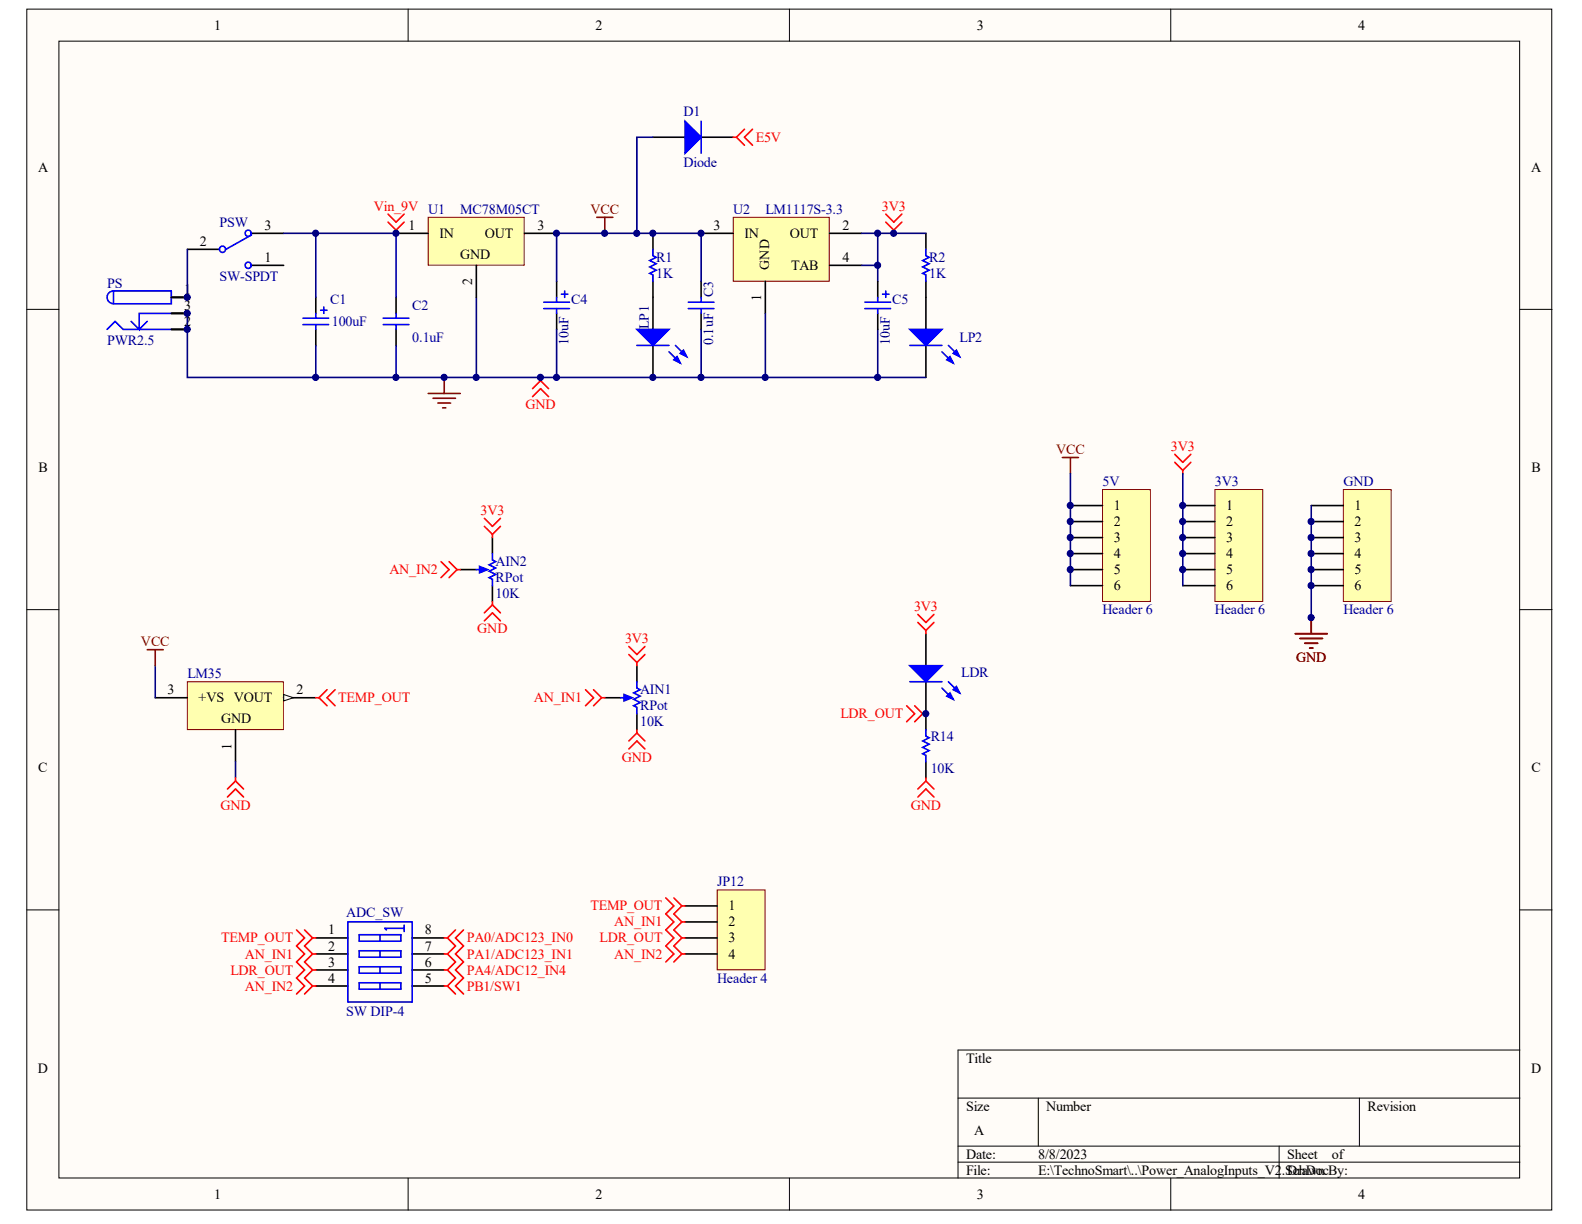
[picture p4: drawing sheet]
<svg xmlns="http://www.w3.org/2000/svg" width="279mm" height="216mm" viewBox="0 0 279 216" stroke-linecap="round" stroke-linejoin="round" font-family="sans-serif">
<g fill="#fffcf8" stroke="#000" stroke-width=".18">
<path d="M4.7 1.6h269v211.8h-269z"/>
<path d="M10.4 7.3h257.6v200.5h-257.6z"/>
</g>
<g fill="none" stroke="#000" stroke-width=".18">
<path d="M72 1.6v5.7M139.2 1.6v5.7M206.5 1.6v5.7M4.7 54.6h5.7M268.1 54.6h5.7M4.7 107.5h5.7M268.1 107.5h5.7M4.7 160.5h5.7M268.1 160.5h5.7M169 193.7h99.1M183.1 193.7v8.5M239.8 193.7v8.5"/>
<path d="M268.1 185.2h-99.1v22.6M72 207.8v5.7M139.2 207.8v5.7M169 202.2h99.1M169 205h99.1M206.5 207.8v5.7M225.6 202.2v5.6"/>
</g>
<path d="M30.2 52.5h2.8M30.2 58.1h2.8M30.2 55.3h2.8M33 44h5.7M44.4 41.2h5.6M44.4 46.8h5.6M55.7 52.5v2.8M55.7 58.1v2.8M69.9 52.5v2.8M69.9 58.1v2.8" fill="none" stroke="#000" stroke-width=".28"/>
<g fill="none" stroke="#00f" stroke-width=".28">
<path d="M18.9 58.1l1.4-1.4 1.4 1.4h8.5M20 51.3h10.2v2.3h-10.2zM20 51.3a1.12 1.12 0 0 0-1.1 1.1 1.12 1.12 0 0 0 1.1 1.2M26 56.7l-1.4 1.4M30.2 55.3h-5.6v2.8l-1.5-1.4M44.4 41.4l-4.6 2.6M53.4 56.1h4.6M53.4 57.3h4.6M55.7 55.3v.8M55.7 57.3v.8M56.6 54.7h1.1M57.1 54.1v1.2"/>
<path d="M67.6 56.1h4.5M67.6 57.3h4.5M69.9 55.3v.8M69.9 57.3v.8"/>
<circle cx="39.2" cy="44" r=".54"/>
<circle cx="43.8" cy="46.8" r=".54"/>
<circle cx="43.8" cy="41.1" r=".54"/>
</g>
<path d="M84 52.5v14.1" fill="none" stroke="#000080" stroke-width=".28"/>
<path d="M105.3 38.3h2.8M106.7 38.3v2.9M75.5 69.4h5.7M76.4 70.2h3.9M77.2 71.1h2.3M78.1 71.9h.5M78.4 66.6v2.8" fill="none" stroke="#800000" stroke-width=".28"/>
<path d="M68.4 37.8l1.5 1.4 1.4-1.4M68.4 39.2l1.5 1.4M71.3 39.2l-1.4 1.4M69.9 40.6v.6M93.9 70l1.5-1.4 1.4 1.4M95.4 67.1l-1.5 1.5M95.4 67.1l1.4 1.5M95.4 66.6v.5" fill="none" stroke="#f00" stroke-width=".28"/>
<path d="M75.5 38.3h17v8.5h-17z" fill="#ffffb0" stroke="#800000" stroke-width=".18"/>
<path d="M69.9 41.2h5.6M84 46.8v5.7M92.5 41.2h5.7" fill="none" stroke="#000" stroke-width=".28"/>
<path d="M129.3 38.3h17v11.3h-17z" fill="#ffffb0" stroke="#800000" stroke-width=".18"/>
<g fill="none" stroke="#000" stroke-width=".28">
<path d="M115.2 24.2h5.6M123.7 24.2h5.6M98.2 49.6v2.9M98.2 55.3v2.8M115.2 41.2v2.8M115.2 49.6v8.5M123.7 41.2h5.6M123.7 49.6v2.9M123.7 55.3v2.8M135 49.6v5.7M146.3 41.2h5.7M146.3 46.8h5.7"/>
<path d="M154.8 49.6v2.9M154.8 55.3v2.8M163.3 41.2v2.8M163.3 49.6v8.5M115.2 60.9v5.7M163.3 60.9v5.7"/>
</g>
<g fill="none" stroke="#00f" stroke-width=".28">
<path d="M123.7 21.4v5.6M95.9 53.3h4.5M95.9 54.4h4.5M98.2 52.5v.8M98.2 54.4v.9M99 51.9h1.2M99.6 51.3v1.2M115.2 44v1.1l.5 .3-1.1 .6 1.1 .5-1.1 .6 1.1 .6-1.1 .5 .6 .3v1.1M121.4 53.3h4.5M121.4 54.4h4.5M123.7 52.5v.8M123.7 54.4v.9"/>
<path d="M152.6 53.3h4.5M152.6 54.4h4.5M154.8 52.5v.8M154.8 54.4v.9M155.7 51.9h1.1M156.2 51.3v1.2M163.3 44v1.1l.6 .3-1.1 .6 1.1 .5-1.1 .6 1.1 .6-1.1 .5 .5 .3v1.1M112.3 60.9h5.7M118 62.1l2 1.9M119.1 60.9l2 2M160.5 60.9h5.7M166.2 62.1l1.9 1.9"/>
<path d="M167.3 60.9l2 2"/>
</g>
<g fill="none" stroke="#000080" stroke-width=".28">
<path d="M115.2 24.2h-2.9v17M33 55.3v11.3h22.7v-5.7M33 44v8.5M50 41.2h19.9v11.3M55.7 41.2v11.3M98.2 49.6v-8.4h25.5v8.4M98.2 58.1v8.5h-28.3v-5.7M123.7 58.1v8.5M135 55.3v11.3M152 41.2h2.8v8.4M152 46.8h2.8M154.8 41.2h8.5"/>
<path d="M154.8 58.1v8.5M55.7 66.6h14.2M98.2 66.6h65.1"/>
</g>
<path d="M129.3 24.2h.6M129.9 24.2l1.4 1.4M131.3 22.8l-1.4 1.4M132.7 22.8l-1.4 1.4 1.4 1.4M156.2 37.8l1.5 1.4 1.4-1.4M156.2 39.2l1.5 1.4M159.1 39.2l-1.4 1.4M157.7 40.6v.6" fill="none" stroke="#f00" stroke-width=".28"/>
<g fill="#00f" stroke="#00f" stroke-width=".28">
<path d="M160.5 58.1h5.7l-2.9 2.8z"/>
<path d="M167 63.5l.6-.6 .5 1.1z"/>
<path d="M168.1 62.3l.6-.5 .6 1.1z"/>
<path d="M112.3 58.1h5.7l-2.8 2.8z"/>
<path d="M118.9 63.5l.5-.6 .6 1.1z"/>
<path d="M120 62.3l.6-.5 .5 1.1z"/>
<path d="M120.8 21.4l2.9 2.8-2.9 2.8z"/>
</g>
<path d="M33 120.2h17v8.5h-17z" fill="#ffffb0" stroke="#800000" stroke-width=".18"/>
<path d="M50 123.1h5.7" fill="none" stroke="#000" stroke-width=".28"/>
<path d="M50 122.5l1.7 .6-1.7 .5z" fill="#fffcf8" stroke="#000" stroke-width=".18"/>
<g fill="none" stroke="#000" stroke-width=".28">
<path d="M112.3 117.4v2.8M27.4 123.1h5.6M41.5 128.7v5.7M106.7 123.1h2.8M112.3 125.9v2.8M55.7 165.4h5.7M55.7 168.3h5.7M55.7 171.1h5.7M55.7 173.9h5.7M72.7 165.4h5.7M72.7 168.3h5.7M72.7 171.1h5.7"/>
<path d="M72.7 173.9h5.7"/>
</g>
<path d="M27.4 117.4v5.7M41.5 134.4v2.8" fill="none" stroke="#000080" stroke-width=".28"/>
<g fill="none" stroke="#f00" stroke-width=".28">
<path d="M41.5 137.8l-1.4 1.4M41.5 137.8l1.5 1.4M41.5 137.2v.6M55.7 123.1h.6M56.3 123.1l1.4 1.4M57.7 121.7l-1.4 1.4M59.1 121.7l-1.4 1.4 1.4 1.4M103.3 121.7l1.4 1.4-1.4 1.4M104.7 121.7l1.4 1.4M106.1 123.1h.6M106.1 123.1l-1.4 1.4M110.9 132.1l1.4-1.4 1.5 1.4"/>
<path d="M112.3 129.3l1.5 1.4M112.3 129.3l-1.4 1.4M112.3 128.7v.6M40.1 140.6l1.4-1.4 1.5 1.4M52.3 164l1.4 1.4-1.4 1.5 1.4 1.4-1.4 1.4M53.7 164l1.4 1.4M55.1 165.4l-1.4 1.5 1.4 1.4M55.1 165.4h.6M55.1 168.3l-1.4 1.4M55.1 168.3h.6"/>
</g>
<g fill="none" stroke="#00f" stroke-width=".28">
<path d="M109.5 123.1h1.4M112.3 120.2v1.2l.6 .3-1.1 .5 1.1 .6-1.1 .6 1.1 .5-1.1 .6 .5 .3v1.1M61.4 162.6h11.3v14.1h-11.3zM63.3 164.9h7.4v1.1h-7.4zM63.3 167.7h7.4v1.1h-7.4zM63.3 170.5h7.4v1.2h-7.4zM63.3 173.4h7.4v1.1h-7.4zM67 164.9v1.1M67 167.7v1.1M67 170.5v1.2M67 173.4v1.1M71.3 163.7h-3.4l.3 .3"/>
<path d="M71.3 163.2v1.1"/>
</g>
<path d="M110.1 122.5l1.4 .6-1.4 .5z" fill="#00f" stroke="#00f" stroke-width=".28"/>
<path d="M126.5 157h8.4v14.1h-8.4z" fill="#ffffb0" stroke="#800000" stroke-width=".18"/>
<path d="M86.9 94.8v2.8M81.2 100.5h2.8M86.9 103.3v2.8M163.3 111.8v5.6M163.3 120.2v8.5M163.3 134.4v2.8M120.8 159.8h5.7M120.8 162.6h5.7M120.8 165.4h5.7M120.8 168.3h5.7" fill="none" stroke="#000" stroke-width=".28"/>
<g fill="none" stroke="#f00" stroke-width=".28">
<path d="M77.8 99.1l1.4 1.4-1.4 1.4M79.2 99.1l1.4 1.4M85.4 91.4l1.5 1.4 1.4-1.4M85.4 92.8l1.5 1.5M86.9 94.3v.5M88.3 92.8l-1.4 1.5M80.6 100.5l-1.4 1.4M80.6 100.5h.6M85.4 109.5l1.5-1.4 1.4 1.4M86.9 106.7l1.4 1.4M86.9 106.7l-1.5 1.4M86.9 106.1v.6"/>
<path d="M110.9 114l1.4 1.4 1.5-1.4M110.9 115.4l1.4 1.5M112.3 116.9v.5M113.8 115.4l-1.5 1.5M161.9 108.4l1.4 1.4 1.4-1.4M161.9 109.8l1.4 1.4M163.3 111.2v.6M164.7 109.8l-1.4 1.4M159.9 124.5l1.4 1.4-1.4 1.4M161.3 124.5l1.5 1.4M162.8 125.9l-1.5 1.4M162.8 125.9h.5"/>
<path d="M163.3 137.8l-1.4 1.4M163.3 137.8l1.4 1.4M163.3 137.2v.6M117.4 158.4l1.5 1.4-1.5 1.4 1.5 1.4-1.5 1.4 1.5 1.4-1.5 1.5M118.9 158.4l1.4 1.4M120.3 159.8l-1.4 1.4 1.4 1.4M120.3 159.8h.5M161.9 140.6l1.4-1.4 1.4 1.4M52.3 169.7l1.4 1.4-1.4 1.4 1.4 1.4-1.4 1.4M53.7 169.7l1.4 1.4M55.1 171.1l-1.4 1.4 1.4 1.4M55.1 171.1h.6"/>
<path d="M55.1 173.9l-1.4 1.4M55.1 173.9h.6M78.4 171.1h.5M78.4 165.4h.5M78.4 168.3h.5M78.9 171.1l1.4 1.4M78.9 168.3l1.4 1.4-1.4 1.4M78.9 165.4l1.4 1.5-1.4 1.4M80.3 164l-1.4 1.4M81.8 164l-1.5 1.4 1.5 1.5-1.5 1.4 1.5 1.4-1.5 1.4 1.5 1.4M120.3 162.6l-1.4 1.4 1.4 1.4M120.3 162.6h.5"/>
<path d="M120.3 165.4l-1.4 1.5M120.3 165.4h.5"/>
</g>
<path d="M26 114.6h2.8M27.4 114.6v2.8" fill="none" stroke="#800000" stroke-width=".28"/>
<g fill="#00f" stroke="#00f" stroke-width=".28">
<path d="M160.5 117.4h5.7l-2.9 2.8z"/>
<path d="M167 122.8l.6-.6 .5 1.2z"/>
<path d="M168.1 121.7l.6-.6 .6 1.1z"/>
<path d="M84.6 99.9l1.4 .6-1.4 .5z"/>
</g>
<path d="M86.9 97.6v1.2l.5 .3-1.1 .5 1.1 .6-1.1 .6 1.1 .5-1.1 .6 .6 .3v1.1M84 100.5h1.4M160.5 120.2h5.7M163.3 128.7v1.2l.6 .2-1.1 .6 1.1 .6-1.1 .5 1.1 .6-1.1 .6 .5 .2v1.2M166.2 121.4l1.9 2M167.3 120.2l2 2" fill="none" stroke="#00f" stroke-width=".28"/>
<path d="M194.5 86.4h8.4v19.7h-8.4z" fill="#ffffb0" stroke="#800000" stroke-width=".18"/>
<path d="M188.8 89.2h5.7M188.8 92h5.7M188.8 94.8h5.7M188.8 97.6h5.7M188.8 100.5h5.7M188.8 103.3h5.7" fill="none" stroke="#000" stroke-width=".28"/>
<path d="M214.3 86.4h8.4v19.7h-8.4z" fill="#ffffb0" stroke="#800000" stroke-width=".18"/>
<path d="M208.6 89.2h5.7M208.6 92h5.7M208.6 94.8h5.7M208.6 97.6h5.7M208.6 100.5h5.7M208.6 103.3h5.7" fill="none" stroke="#000" stroke-width=".28"/>
<path d="M237 86.4h8.4v19.7h-8.4z" fill="#ffffb0" stroke="#800000" stroke-width=".18"/>
<path d="M231.3 89.2h5.7M231.3 92h5.7M231.3 94.8h5.7M231.3 97.6h5.7M231.3 100.5h5.7M231.3 103.3h5.7" fill="none" stroke="#000" stroke-width=".28"/>
<path d="M207.2 80.1l1.4 1.4 1.4-1.4M207.2 81.5l1.4 1.5M208.6 83v.5M210 81.5l-1.4 1.5M78.4 173.9h.5M78.9 173.9l1.4 1.4M80.3 172.5l-1.4 1.4M81.8 172.5l-1.5 1.4 1.5 1.4M117.4 166.9l1.5 1.4-1.5 1.4M118.9 166.9l1.4 1.4M120.3 168.3l-1.4 1.4M120.3 168.3h.5" fill="none" stroke="#f00" stroke-width=".28"/>
<path d="M187.4 80.7h2.8M188.8 80.7v2.8M228.5 111.8h5.6M229.3 112.6h4M230.2 113.5h2.2M231 114.3h.6M231.3 108.9v2.9" fill="none" stroke="#800000" stroke-width=".28"/>
<path d="M188.8 83.5v19.8M208.6 83.5v19.8M231.3 89.2v19.7" fill="none" stroke="#000080" stroke-width=".28"/>
<g fill="#000080" stroke="#000080" stroke-width=".18">
<circle cx="33" cy="58.1" r=".54"/>
<circle cx="33" cy="55.3" r=".54"/>
<circle cx="33" cy="52.4" r=".54"/>
<circle cx="55.7" cy="66.6" r=".54"/>
<circle cx="55.7" cy="41.1" r=".54"/>
<circle cx="69.8" cy="66.6" r=".54"/>
<circle cx="69.8" cy="41.1" r=".54"/>
<circle cx="78.3" cy="66.6" r=".54"/>
<circle cx="84" cy="66.6" r=".54"/>
<circle cx="95.3" cy="66.6" r=".54"/>
<circle cx="98.1" cy="66.6" r=".54"/>
<circle cx="98.1" cy="41.1" r=".54"/>
<circle cx="106.6" cy="41.1" r=".54"/>
<circle cx="112.3" cy="41.1" r=".54"/>
<circle cx="115.1" cy="66.6" r=".54"/>
<circle cx="115.1" cy="41.1" r=".54"/>
<circle cx="123.6" cy="66.6" r=".54"/>
<circle cx="123.6" cy="41.1" r=".54"/>
<circle cx="135" cy="66.6" r=".54"/>
<circle cx="154.8" cy="66.6" r=".54"/>
<circle cx="154.8" cy="46.8" r=".54"/>
<circle cx="154.8" cy="41.1" r=".54"/>
<circle cx="157.6" cy="41.1" r=".54"/>
<circle cx="163.3" cy="125.9" r=".54"/>
<circle cx="188.8" cy="100.5" r=".54"/>
<circle cx="188.8" cy="97.6" r=".54"/>
<circle cx="188.8" cy="94.8" r=".54"/>
<circle cx="188.8" cy="92" r=".54"/>
<circle cx="188.8" cy="89.2" r=".54"/>
<circle cx="208.6" cy="100.5" r=".54"/>
<circle cx="208.6" cy="97.6" r=".54"/>
<circle cx="208.6" cy="94.8" r=".54"/>
<circle cx="208.6" cy="92" r=".54"/>
<circle cx="208.6" cy="89.2" r=".54"/>
<circle cx="231.3" cy="108.9" r=".54"/>
<circle cx="231.3" cy="103.3" r=".54"/>
<circle cx="231.3" cy="100.5" r=".54"/>
<circle cx="231.3" cy="97.6" r=".54"/>
<circle cx="231.3" cy="94.8" r=".54"/>
<circle cx="231.3" cy="92" r=".54"/>
</g>
<g font-size="2.5">
<text x="37.8" y="5.2">1</text>
<text x="105" y="5.2">2</text>
<text x="172.3" y="5.2">3</text>
<text x="239.6" y="5.2">4</text>
<text x="6.7" y="30.3">A</text>
<text x="270.1" y="30.3">A</text>
<text x="46.6" y="40.5">3</text>
<text x="72" y="40.5">1</text>
<text x="77.5" y="42">IN</text>
<text x="85.5" y="42">OUT</text>
<text x="94.8" y="40.5">3</text>
<text x="125.9" y="40.5">3</text>
<text x="131.3" y="42">IN</text>
<text x="139.3" y="42">OUT</text>
<text x="148.6" y="40.5">2</text>
<text x="35.2" y="43.4">2</text>
<text x="46.6" y="46.2">1</text>
<text x="81.2" y="45.6">GND</text>
<text x="135.7" y="47.7" transform="rotate(-90 135.7 47.7)">GND</text>
<text x="139.5" y="47.6">TAB</text>
<text x="148.6" y="46.2">4</text>
<text x="32.5" y="51.8">1</text>
<text x="83.3" y="50.3" transform="rotate(-90 83.3 50.3)">2</text>
<text x="134.3" y="53.2" transform="rotate(-90 134.3 53.2)">1</text>
<text x="32.5" y="57.5">2</text>
<text x="32.5" y="54.7">3</text>
<text x="6.8" y="83.3">B</text>
<text x="270.1" y="83.3">B</text>
<text x="196.5" y="90">1</text>
<text x="216.3" y="90">1</text>
<text x="238.9" y="90">1</text>
<text x="196.5" y="92.8">2</text>
<text x="196.5" y="95.6">3</text>
<text x="216.3" y="92.8">2</text>
<text x="216.3" y="95.6">3</text>
<text x="238.9" y="92.8">2</text>
<text x="238.9" y="95.6">3</text>
<text x="196.5" y="98.5">4</text>
<text x="196.5" y="101.3">5</text>
<text x="216.3" y="98.5">4</text>
<text x="216.3" y="101.3">5</text>
<text x="238.9" y="98.5">4</text>
<text x="238.9" y="101.3">5</text>
<text x="196.5" y="104.1">6</text>
<text x="216.3" y="104.1">6</text>
<text x="238.9" y="104.1">6</text>
<text x="29.6" y="122.5">3</text>
<text x="35" y="123.9">+VS VOUT</text>
<text x="52.3" y="122.5">2</text>
<text x="39" y="127.5">GND</text>
<text x="6.7" y="136.2">C</text>
<text x="40.8" y="132.3" transform="rotate(-90 40.8 132.3)">1</text>
<text x="270.1" y="136.2">C</text>
<text x="128.5" y="160.6">1</text>
<text x="57.9" y="164.8">1</text>
<text x="57.9" y="167.7">2</text>
<text x="75" y="164.8">8</text>
<text x="75" y="167.7">7</text>
<text x="128.5" y="163.4">2</text>
<text x="128.5" y="166.2">3</text>
<text x="57.9" y="170.5">3</text>
<text x="57.9" y="173.3">4</text>
<text x="75" y="170.5">6</text>
<text x="75" y="173.3">5</text>
<text x="128.5" y="169.1">4</text>
<text x="6.7" y="189.2">D</text>
<text x="170.4" y="187.4">Title</text>
<text x="270.1" y="189.2">D</text>
<text x="170.4" y="195.9">Size</text>
<text x="184.6" y="195.9">Number</text>
<text x="241.2" y="195.9">Revision</text>
<text x="171.8" y="200.1">A</text>
<text x="170.4" y="204.4">Date:</text>
<text x="170.4" y="207.2">File:</text>
<text x="183.1" y="204.4">8/8/2023</text>
<text x="183.1" y="207.2">E:\TechnoSmart\..\Power_AnalogInputs_V2</text>
<text x="226.1" y="207.2">.SDrawn</text>
<text x="227" y="204.4">Sheet</text>
<text x="228.1" y="207.2">chDocBy:</text>
<text x="234.9" y="204.4">of</text>
<text x="37.8" y="211.4">1</text>
<text x="105" y="211.4">2</text>
<text x="172.3" y="211.4">3</text>
<text x="239.6" y="211.4">4</text>
</g>
<g font-size="2.5" fill="#000080">
<text x="120.6" y="20.5">D1</text>
<text x="120.6" y="29.5">Diode</text>
<text x="38.7" y="40">PSW</text>
<text x="75.5" y="37.7">U1</text>
<text x="81.2" y="37.7">MC78M05CT</text>
<text x="129.3" y="37.7">U2</text>
<text x="135" y="37.7">LM1117S-3.3</text>
<text x="115.7" y="46.2">R1</text>
<text x="163.9" y="46.2">R2</text>
<text x="18.9" y="50.7">PS</text>
<text x="38.7" y="49.6">SW-SPDT</text>
<text x="58.3" y="53.5">C1</text>
<text x="100.7" y="53.5">C4</text>
<text x="115.7" y="49">1K</text>
<text x="125.8" y="52.5" transform="rotate(-90 125.8 52.5)">C3</text>
<text x="157.4" y="53.5">C5</text>
<text x="163.9" y="49">1K</text>
<text x="58.5" y="57.5">100uF</text>
<text x="72.7" y="54.7">C2</text>
<text x="114.4" y="58.1" transform="rotate(-90 114.4 58.1)">LP1</text>
<text x="18.9" y="60.9">PWR2.5</text>
<text x="72.7" y="60.3">0.1uF</text>
<text x="100.3" y="60.9" transform="rotate(-90 100.3 60.9)">10uF</text>
<text x="125.8" y="60.9" transform="rotate(-90 125.8 60.9)">0.1uF</text>
<text x="156.9" y="60.9" transform="rotate(-90 156.9 60.9)">10uF</text>
<text x="169.3" y="60.3">LP2</text>
<text x="194.5" y="85.7">5V</text>
<text x="214.3" y="85.7">3V3</text>
<text x="237" y="85.7">GND</text>
<text x="87.4" y="99.9">AIN2</text>
<text x="87.4" y="105.5">10K</text>
<text x="87.4" y="102.7">RPot</text>
<text x="194.5" y="108.3">Header 6</text>
<text x="214.3" y="108.3">Header 6</text>
<text x="237" y="108.3">Header 6</text>
<text x="33" y="119.6">LM35</text>
<text x="169.6" y="119.4">LDR</text>
<text x="112.9" y="122.5">AIN1</text>
<text x="112.9" y="125.3">RPot</text>
<text x="112.9" y="128.1">10K</text>
<text x="164.2" y="130.7">R14</text>
<text x="164.2" y="136.3">10K</text>
<text x="61.1" y="161.7">ADC_SW</text>
<text x="126.5" y="156.4">JP12</text>
<text x="126.5" y="173.3">Header 4</text>
<text x="61.1" y="179.2">SW DIP-4</text>
</g>
<g font-size="2.5" fill="#f00">
<text x="133.3" y="25">E5V</text>
<text x="66" y="37.2">Vin_9V</text>
<text x="155.6" y="37.2">3V3</text>
<text x="92.7" y="72.2">GND</text>
<text x="206.5" y="79.5">3V3</text>
<text x="84.8" y="90.8">3V3</text>
<text x="68.7" y="101.3">AN_IN2</text>
<text x="161.2" y="107.8">3V3</text>
<text x="84.2" y="111.7">GND</text>
<text x="110.2" y="113.4">3V3</text>
<text x="59.7" y="123.9">TEMP_OUT</text>
<text x="94.2" y="123.9">AN_IN1</text>
<text x="148.3" y="126.7">LDR_OUT</text>
<text x="109.7" y="134.3">GND</text>
<text x="38.9" y="142.8">GND</text>
<text x="160.7" y="142.8">GND</text>
<text x="104.1" y="160.6">TEMP_OUT</text>
<text x="39" y="166.2">TEMP_OUT</text>
<text x="82.3" y="166.2">PA0/ADC123_IN0</text>
<text x="105.8" y="166.2">LDR_OUT</text>
<text x="108.4" y="163.4">AN_IN1</text>
<text x="40.6" y="171.9">LDR_OUT</text>
<text x="43.2" y="169.1">AN_IN1</text>
<text x="82.3" y="171.9">PA4/ADC12_IN4</text>
<text x="82.3" y="169.1">PA1/ADC123_IN1</text>
<text x="108.4" y="169.1">AN_IN2</text>
<text x="43.2" y="174.7">AN_IN2</text>
<text x="82.3" y="174.7">PB1/SW1</text>
</g>
<g font-size="2.5" fill="#800000">
<text x="104.2" y="37.7">VCC</text>
<text x="186.3" y="80.1">VCC</text>
<text x="24.9" y="114">VCC</text>
<text x="228.6" y="116.8">GND</text>
</g>
</svg>
